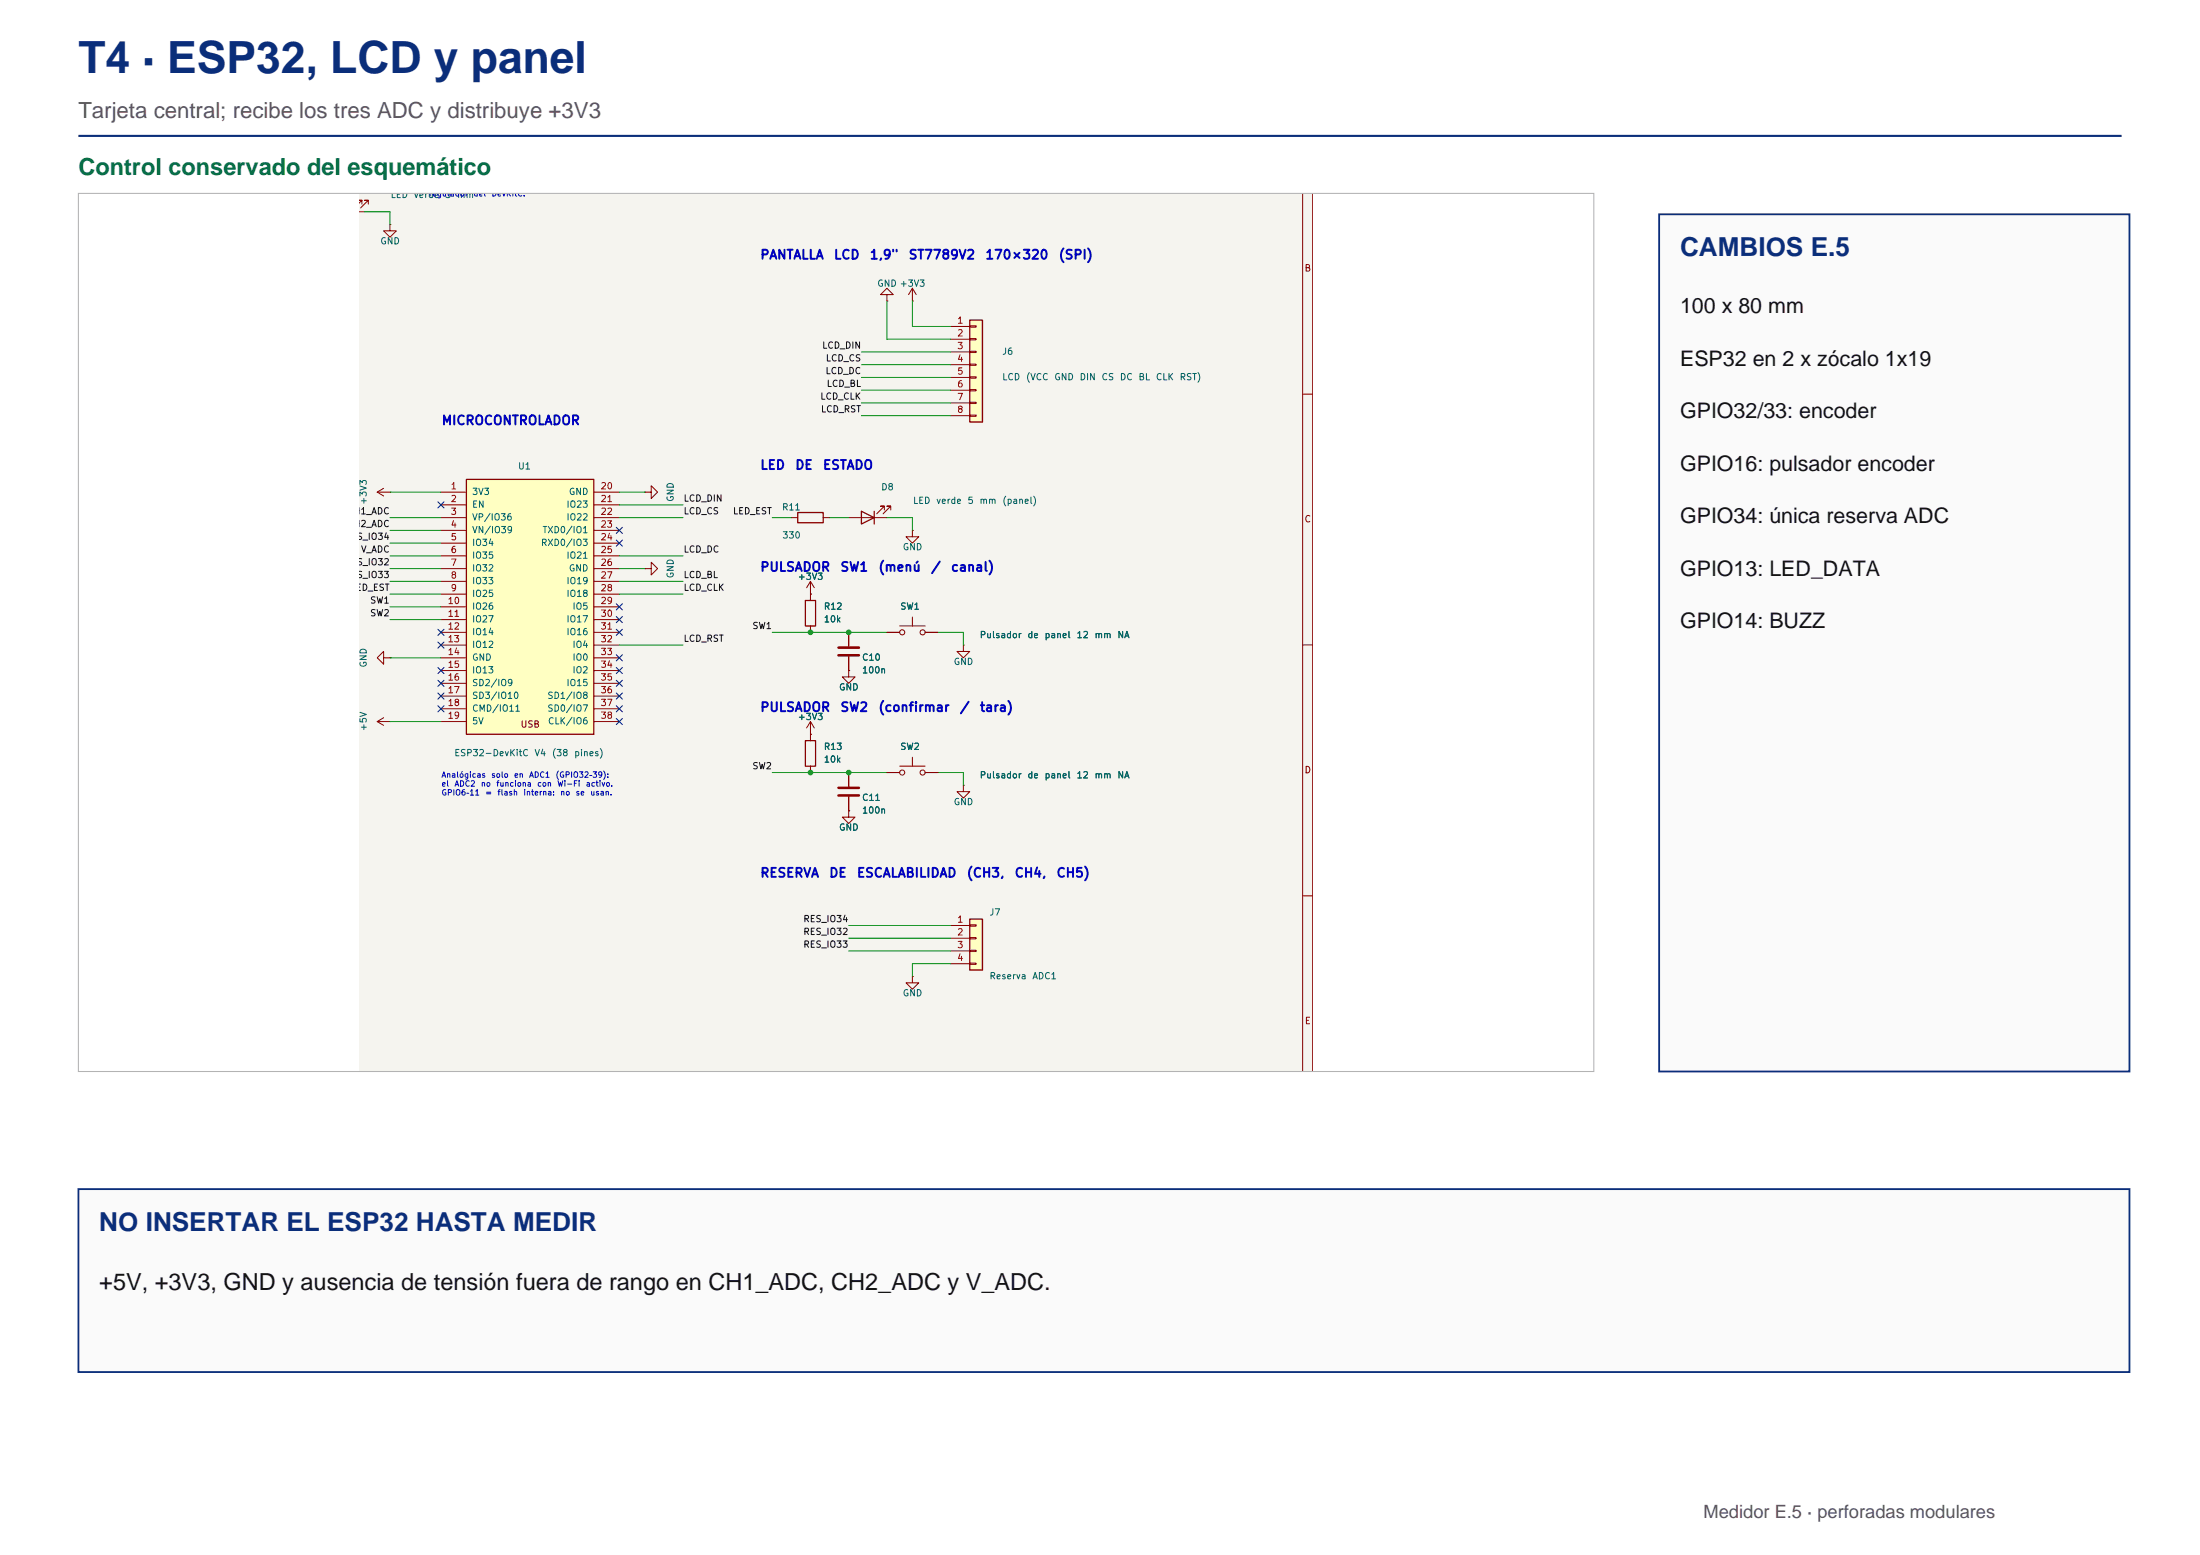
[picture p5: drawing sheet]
<svg xmlns="http://www.w3.org/2000/svg" width="297mm" height="210mm" viewBox="0 0 297 210" stroke-linecap="round" stroke-linejoin="round" font-family="sans-serif">
<path d="M10.6 18.3h275.9" fill="none" stroke="#0a2e7a" stroke-width=".28"/>
<path d="M48.5 26.1h128.8v118.6h-128.8z" fill="#f5f4ef" stroke="#f5f4ef" stroke-width=".14"/>
<path d="M175.9 26.1v118.6M177.2 26.1v118.6M175.9 53.2h1.3M175.9 87.1h1.3M175.9 120.9h1.3" fill="none" stroke="#840000" stroke-width=".14"/>
<path d="M130.9 43.2h1.8v13.8h-1.8z" fill="#ffffc2"/>
<path d="M130.9 43.2h1.8v13.8h-1.8zM116.3 69l1.7 .9-1.7 .8zM118 69v1.7" fill="none" stroke="#840000" stroke-width=".17"/>
<g fill="none" stroke="#840000" stroke-width=".14">
<path d="M119.7 39.8h.9l-.9-.9-.8 .9h.8v.8M123.2 38.9l-.5 .9M123.2 38.9l.5 .9M123.2 38.9v1.7M119.7 40.6h.1M123.2 40.6h.1M128.4 44.1h2.5M128.4 45.8h2.5M128.4 47.5h2.5M128.4 49.2h2.5M128.4 50.9h2.5M128.4 52.7h2.5"/>
<path d="M128.4 54.4h2.5M128.4 56.1h2.5M130.9 44h.9v.2h-.9zM130.9 45.7h.9v.2h-.9zM130.9 47.4h.9v.2h-.9zM130.9 49.1h.9v.2h-.9zM130.9 50.9h.9v.1h-.9zM130.9 52.6h.9v.2h-.9zM130.9 54.3h.9v.2h-.9zM130.9 56h.9v.2h-.9zM114.6 69.9h5.1M119.4 68.8v-.5h-.5h.5l-1 1.1"/>
<path d="M120.3 68.8v-.5h-.6h.6l-1.1 1.1"/>
</g>
<path d="M130.9 124.1h1.8v6.8h-1.8z" fill="#ffffc2"/>
<path d="M130.9 124.1h1.8v6.8h-1.8z" fill="none" stroke="#840000" stroke-width=".17"/>
<g fill="none" stroke="#840000" stroke-width=".14">
<path d="M114.6 90.5v.9h.8l-.8 .8-.9-.8h.9M114.6 90.5h.1M114.6 85.4v1.9M114.6 88.6v1.9M119.7 85.4h1.8M121.5 84.5h3.4M123.2 83.3v1.2M124.9 85.4h1.7M130.1 87.1v.8h.8l-.8 .9-.9-.9h.9M130.1 87.1h.1M114.6 104.3v1.9M114.6 107.6v1.8"/>
<path d="M119.7 104.3h1.8M121.5 103.4h3.4M123.2 102.2v1.2M124.9 104.3h1.7M130.1 106v.9h.8l-.8 .8-.9-.8h.9M130.1 106h.1M123.2 131.8v.9h.9l-.9 .8-.9-.8h.9M123.2 131.8h.1M128.4 124.9h2.5M128.4 126.6h2.5M128.4 128.4h2.5M128.4 130.1h2.5"/>
<path d="M130.9 124.8h.9v.2h-.9zM130.9 126.6h.9v.1h-.9zM130.9 128.3h.9v.2h-.9zM130.9 130h.9v.2h-.9z"/>
<circle cx="121.8" cy="85.4" r=".34"/>
<circle cx="124.6" cy="85.4" r=".34"/>
<circle cx="121.8" cy="104.3" r=".34"/>
<circle cx="124.6" cy="104.3" r=".34"/>
</g>
<path d="M113.2 87.4h2.8M113.2 88.5h2.8M113.2 106.3h2.8M113.2 107.4h2.8" fill="none" stroke="#840000" stroke-width=".34"/>
<path d="M63 64.7h17.2v34.4h-17.2z" fill="#ffffc2"/>
<path d="M63 64.7h17.2v34.4h-17.2zM107.7 69.2h3.4v1.4h-3.4zM108.7 81.1h1.4v3.4h-1.4zM108.7 100h1.4v3.4h-1.4z" fill="none" stroke="#840000" stroke-width=".17"/>
<g fill="none" stroke="#840000" stroke-width=".14">
<path d="M48.5 27.4l.4-.4h-.4h.4v.6M48.5 28.6h.7M49.7 27.6v-.6h-.5h.5l-1 1.1M52.7 30.3v.9h.8l-.8 .8-.9-.8h.9M52.7 30.3h.1M50.9 66.4h1.8M50.9 66.4l.9 .5M51.8 65.9l-.9 .5M52.7 66.4h.1M59.5 66.4h3.5M59.5 68.2h3.5M59.5 69.9h3.5"/>
<path d="M59.5 71.6h3.5M59.5 73.3h3.5M59.5 75h3.5M59.5 76.8h3.5M59.5 78.5h3.5M80.2 66.4h3.4M80.2 68.2h3.4M80.2 69.9h3.4M80.2 71.6h3.4M80.2 73.3h3.4M80.2 75h3.4M80.2 76.8h3.4"/>
<path d="M80.2 78.5h3.4M87.1 76.8h.8v-.9l.9 .9-.9 .8v-.8M87.1 76.8h.1M87.1 66.4h.8v-.8l.9 .8-.9 .9v-.9M87.1 66.4h.1M106.8 69.9h.9M109.4 78.5l-.5 .8M109.4 78.5l.5 .8M109.4 78.5v2.6M111.1 69.9h.9M123.2 71.6v.9h.9l-.9 .8-.9-.8h.9M123.2 71.6h.1"/>
<path d="M50.9 97.4h1.8M50.9 97.4l.9 .5M51.8 88.8v-.9l-.9 .9 .9 .9v-.9h.9M51.8 96.9l-.9 .5M52.7 88.8h.1M52.7 97.4h.1M59.5 80.2h3.5M59.5 81.9h3.5M59.5 83.6h3.5M59.5 85.4h3.5M59.5 87.1h3.5M59.5 88.8h3.5"/>
<path d="M59.5 90.5h3.5M59.5 92.2h3.5M59.5 94h3.5M59.5 95.7h3.5M59.5 97.4h3.5M80.2 80.2h3.4M80.2 81.9h3.4M80.2 83.6h3.4M80.2 85.4h3.4M80.2 87.1h3.4M80.2 88.8h3.4M80.2 90.5h3.4"/>
<path d="M80.2 92.2h3.4M80.2 94h3.4M80.2 95.7h3.4M80.2 97.4h3.4M109.4 80.2h.1M109.4 99.1h.1M109.4 84.5v.9M109.4 97.4v2.6M109.4 97.4l-.5 .9M109.4 97.4l.5 .9M114.6 90.5h.1M114.6 85.4v1.9"/>
<path d="M114.6 88.6v1.9M119.7 85.4h1.8M124.9 85.4h1.7M109.4 103.4v.9M114.6 109.4v.9h.8l-.8 .9-.9-.9h.9M114.6 109.4h.1M114.6 104.3v1.9M114.6 107.6v1.8M119.7 104.3h1.8M124.9 104.3h1.7"/>
</g>
<g fill="none" stroke="#009600" stroke-width=".14">
<path d="M49.2 28.6h3.5v1.7M116.3 49.2h12.1M116.3 50.9h12.1M116.3 54.4h12.1M116.3 56.1h12.1M116.3 52.7h12.1M116.3 47.5h12.1M119.7 40.6v5.2h8.7M123.2 40.6v3.5h5.2M52.7 69.9h6.8M52.7 66.4h6.8M52.7 73.3h6.8"/>
<path d="M52.7 78.5h6.8M52.7 71.6h6.8M52.7 76.8h6.8M52.7 75h6.8M83.6 69.9h8.6M83.6 66.4h3.5M83.6 68.2h8.6M83.6 78.5h8.6M83.6 76.8h3.5M83.6 75h8.6M104.3 69.9h2.5M112 69.9h2.6"/>
<path d="M119.7 69.9h3.5v1.7M52.7 80.2h6.8M52.7 81.9h6.8M52.7 83.6h6.8M52.7 88.8h6.8M52.7 97.4h6.8M83.6 87.1h8.6M83.6 80.2h8.6M104.3 85.4h15.4M126.6 85.4h3.5v1.7M104.3 104.3h15.4M126.6 104.3h3.5v1.7"/>
<path d="M114.6 128.4h13.8M114.6 124.9h13.8M114.6 126.6h13.8M128.4 130.1h-5.2v1.7"/>
</g>
<g fill="none" stroke="#000084" stroke-width=".14">
<path d="M59.1 67.7l.8 .9M59.9 67.7l-.8 .9M83.2 71.2l.8 .8M83.2 72.9l.8 .8M84 71.2l-.8 .8M84 72.9l-.8 .8M59.1 95.3l.8 .8M59.1 84.9l.8 .9M59.1 86.7l.8 .8M59.1 91.8l.8 .9M59.1 93.5l.8 .9M59.1 90.1l.8 .8"/>
<path d="M59.9 95.3l-.8 .8M59.9 84.9l-.8 .9M59.9 86.7l-.8 .8M59.9 91.8l-.8 .9M59.9 93.5l-.8 .9M59.9 90.1l-.8 .8M83.2 81.5l.8 .8M83.2 83.2l.8 .9M83.2 84.9l.8 .9M83.2 88.4l.8 .8M83.2 90.1l.8 .8M83.2 91.8l.8 .9"/>
<path d="M83.2 93.5l.8 .9M83.2 95.3l.8 .8M83.2 97l.8 .8M84 81.5l-.8 .8M84 83.2l-.8 .9M84 84.9l-.8 .9M84 88.4l-.8 .8M84 90.1l-.8 .8M84 91.8l-.8 .9M84 93.5l-.8 .9M84 95.3l-.8 .8M84 97l-.8 .8"/>
</g>
<g fill="#009600" stroke="#009600" stroke-width=".14">
<circle cx="109.4" cy="85.4" r=".31"/>
<circle cx="114.6" cy="85.4" r=".31"/>
<circle cx="109.4" cy="104.3" r=".31"/>
<circle cx="114.6" cy="104.3" r=".31"/>
</g>
<path d="M10.6 26.1h204.6v118.5h-204.6z" fill="none" stroke="#b3b3b3" stroke-width=".14"/>
<g fill="#fafafa" stroke="#0a2e7a" stroke-width=".25">
<path d="M224 28.9h63.5v115.7h-63.5z"/>
<path d="M10.6 160.5h276.9v24.7h-276.9z"/>
</g>
<text font-size="6" fill="#0a2e7a" x="10.6" y="9.9">T4 · ESP32, LCD y panel</text>
<g font-size="3.5" fill="#0a2e7a">
<text x="226.8" y="34.6">CAMBIOS E.5</text>
<text x="13.4" y="166.2">NO INSERTAR EL ESP32 HASTA MEDIR</text>
</g>
<text font-size="3.2" fill="#056e3d" x="10.6" y="23.6">Control conservado del esquemático</text>
<text font-size="3.2" fill="#141414" x="13.4" y="174.2">+5V, +3V3, GND y ausencia de tensión fuera de rango en CH1_ADC, CH2_ADC y V_ADC.</text>
<text font-size="3" fill="#595959" x="10.6" y="15.9">Tarjeta central; recibe los tres ADC y distribuye +3V3</text>
<g font-size="2.9" fill="#141414">
<text x="226.8" y="42.3">100 x 80 mm</text>
<text x="226.8" y="49.4">ESP32 en 2 x zócalo 1x19</text>
<text x="226.8" y="56.4">GPIO32/33: encoder</text>
<text x="226.8" y="63.5">GPIO16: pulsador encoder</text>
<text x="226.8" y="70.6">GPIO34: única reserva ADC</text>
<text x="226.8" y="77.7">GPIO13: LED_DATA</text>
<text x="226.8" y="84.8">GPIO14: BUZZ</text>
</g>
<text font-size="2.5" fill="#595959" x="230" y="205">Medidor E.5 · perforadas modulares</text>
<g font-size="1.2" fill="#0000c2">
<text x="6.5" y="6">PRUEBA</text>
<text x="15" y="6">E</text>
<text x="17.5" y="6">INDICADORES</text>
<text x="30.8" y="6">DE</text>
<text x="34.5" y="6">ALIMENTACIÓN</text>
<text x="102.5" y="35.3">PANTALLA</text>
<text x="112.5" y="35.3">LCD</text>
<text x="117.3" y="35.3">1,9&quot;</text>
<text x="122.6" y="35.3">ST7789V2</text>
<text x="132.9" y="35.3">170×320</text>
<text x="142.8" y="35.3">(SPI)</text>
<text x="8.5" y="37.9">VBIAS</text>
<text x="59.5" y="57.7">MICROCONTROLADOR</text>
<text x="102.5" y="63.7">LED</text>
<text x="107.3" y="63.7">DE</text>
<text x="111" y="63.7">ESTADO</text>
<text x="102.5" y="77.4">PULSADOR</text>
<text x="113.4" y="77.4">SW1</text>
<text x="118.5" y="77.4">(menú</text>
<text x="125.6" y="77.4">/</text>
<text x="128.3" y="77.4">canal)</text>
<text x="102.5" y="96.4">PULSADOR</text>
<text x="113.4" y="96.4">SW2</text>
<text x="118.5" y="96.4">(confirmar</text>
<text x="129.5" y="96.4">/</text>
<text x="132.2" y="96.4">tara)</text>
<text x="102.5" y="118.7">RESERVA</text>
<text x="111.9" y="118.7">DE</text>
<text x="115.6" y="118.7">ESCALABILIDAD</text>
<text x="130.4" y="118.7">(CH3,</text>
<text x="136.9" y="118.7">CH4,</text>
<text x="142.5" y="118.7">CH5)</text>
</g>
<g font-size=".9" fill="#006464">
<text x="20.8" y="15.4">TP3</text>
<text x="32.9" y="15.4">TP4</text>
<text x="44.9" y="15.4">TP5</text>
<text x="57" y="15.4">TP6</text>
<text x="69" y="15.4">TP7</text>
<text x="81" y="15.4">TP8</text>
<text x="14.8" y="26.9">LED</text>
<text x="17.9" y="26.9">rojo</text>
<text x="21.2" y="26.9">3</text>
<text x="22.8" y="26.9">mm</text>
<text x="52.7" y="26.9">LED</text>
<text x="55.8" y="26.9">verde</text>
<text x="60" y="26.9">3</text>
<text x="61.6" y="26.9">mm</text>
<text x="51.3" y="33.2">GND</text>
<text x="118.4" y="38.9">GND +3V3</text>
<text x="135.2" y="48.1">J6</text>
<text x="135.2" y="51.5">LCD</text>
<text x="138.4" y="51.5">(VCC</text>
<text x="142.3" y="51.5">GND</text>
<text x="145.7" y="51.5">DIN</text>
<text x="148.7" y="51.5">CS</text>
<text x="151.1" y="51.5">DC</text>
<text x="153.6" y="51.5">BL</text>
<text x="156" y="51.5">CLK</text>
<text x="159.2" y="51.5">RST)</text>
<text x="8.3" y="59.9">GND</text>
<text x="69.9" y="63.6">U1</text>
<text x="49.7" y="68.2" transform="rotate(-90 49.7 68.2)">+3V3</text>
<text x="63.7" y="67">3V3</text>
<text x="63.7" y="68.7">EN</text>
<text x="63.7" y="70.5">VP/IO36</text>
<text x="76.4" y="68.7">IO23</text>
<text x="76.4" y="70.5">IO22</text>
<text x="76.7" y="67">GND</text>
<text x="91.2" y="67.8" transform="rotate(-90 91.2 67.8)">GND</text>
<text x="105.5" y="69.1">R11</text>
<text x="118.9" y="66.4">D8</text>
<text x="123.2" y="68.2">LED</text>
<text x="126.3" y="68.2">verde</text>
<text x="130.6" y="68.2">5</text>
<text x="132.2" y="68.2">mm</text>
<text x="135.3" y="68.2">(panel)</text>
<text x="63.7" y="72.2">VN/IO39</text>
<text x="63.7" y="73.9">IO34</text>
<text x="63.7" y="75.6">IO35</text>
<text x="63.7" y="77.3">IO32</text>
<text x="73" y="73.9">RXD0/IO3</text>
<text x="73.2" y="72.2">TXD0/IO1</text>
<text x="76.4" y="75.6">IO21</text>
<text x="76.7" y="77.3">GND</text>
<text x="105.6" y="72.9">330</text>
<text x="121.8" y="74.5">GND</text>
<text x="63.7" y="79.1">IO33</text>
<text x="63.7" y="80.8">IO25</text>
<text x="63.7" y="82.5">IO26</text>
<text x="76.4" y="79.1">IO19</text>
<text x="76.4" y="80.8">IO18</text>
<text x="77.2" y="82.5">IO5</text>
<text x="91.2" y="78.1" transform="rotate(-90 91.2 78.1)">GND</text>
<text x="107.6" y="78.5">+3V3</text>
<text x="111.2" y="82.5">R12</text>
<text x="121.5" y="82.5">SW1</text>
<text x="63.7" y="84.2">IO27</text>
<text x="63.7" y="85.9">IO14</text>
<text x="63.7" y="87.7">IO12</text>
<text x="63.7" y="89.4">GND</text>
<text x="76.4" y="84.2">IO17</text>
<text x="76.4" y="85.9">IO16</text>
<text x="77.2" y="87.7">IO4</text>
<text x="77.2" y="89.4">IO0</text>
<text x="111.2" y="84.2">10k</text>
<text x="116.3" y="89.4">C10</text>
<text x="128.7" y="90">GND</text>
<text x="132.2" y="86.3">Pulsador</text>
<text x="138.7" y="86.3">de</text>
<text x="141" y="86.3">panel</text>
<text x="145.3" y="86.3">12</text>
<text x="147.7" y="86.3">mm</text>
<text x="150.8" y="86.3">NA</text>
<text x="49.7" y="90.2" transform="rotate(-90 49.7 90.2)">GND</text>
<text x="63.7" y="91.1">IO13</text>
<text x="63.7" y="92.8">SD2/IO9</text>
<text x="63.7" y="94.5">SD3/IO10</text>
<text x="73.8" y="94.5">SD1/IO8</text>
<text x="76.4" y="92.8">IO15</text>
<text x="77.2" y="91.1">IO2</text>
<text x="113.2" y="93.4">GND</text>
<text x="116.3" y="91.1">100n</text>
<text x="49.7" y="98.8" transform="rotate(-90 49.7 98.8)">+5V</text>
<text x="63.7" y="96.3">CMD/IO11</text>
<text x="63.7" y="98">5V</text>
<text x="73.8" y="96.3">SD0/IO7</text>
<text x="73.9" y="98">CLK/IO6</text>
<text x="107.6" y="97.4">+3V3</text>
<text x="111.2" y="101.4">R13</text>
<text x="121.5" y="101.4">SW2</text>
<text x="61.3" y="102.3">ESP32-DevKitC</text>
<text x="72.1" y="102.3">V4</text>
<text x="74.4" y="102.3">(38</text>
<text x="77.4" y="102.3">pines)</text>
<text x="111.2" y="103.1">10k</text>
<text x="132.2" y="105.3">Pulsador</text>
<text x="138.7" y="105.3">de</text>
<text x="141" y="105.3">panel</text>
<text x="145.3" y="105.3">12</text>
<text x="147.7" y="105.3">mm</text>
<text x="150.8" y="105.3">NA</text>
<text x="113.2" y="112.3">GND</text>
<text x="116.3" y="110">100n</text>
<text x="116.3" y="108.3">C11</text>
<text x="128.7" y="108.9">GND</text>
<text x="9.6" y="125.5">R8</text>
<text x="133.5" y="123.8">J7</text>
<text x="9.6" y="127.2">13k</text>
<text x="121.8" y="134.7">GND</text>
<text x="133.5" y="132.4">Reserva</text>
<text x="139.3" y="132.4">ADC1</text>
</g>
<g font-size=".9" fill="#0f0f0f">
<text x="20" y="21.5">VBIAS</text>
<text x="44.1" y="21.5">CH2_ADC</text>
<text x="56.1" y="21.5">ZMPT_OUT</text>
<text x="110.9" y="47.3">LCD_DIN</text>
<text x="111.4" y="50.7">LCD_DC</text>
<text x="111.4" y="49">LCD_CS</text>
<text x="111.5" y="52.4">LCD_BL</text>
<text x="110.7" y="54.2">LCD_CLK</text>
<text x="110.8" y="55.9">LCD_RST</text>
<text x="46.8" y="69.6">CH1_ADC</text>
<text x="46.8" y="71.4">CH2_ADC</text>
<text x="92.2" y="69.6">LCD_CS</text>
<text x="92.2" y="67.9">LCD_DIN</text>
<text x="98.9" y="69.6">LED_EST</text>
<text x="46.5" y="73.1">RES_IO34</text>
<text x="46.5" y="76.5">RES_IO32</text>
<text x="48.7" y="74.8">V_ADC</text>
<text x="92.2" y="74.8">LCD_DC</text>
<text x="46.5" y="78.2">RES_IO33</text>
<text x="47.3" y="80">LED_EST</text>
<text x="49.9" y="81.7">SW1</text>
<text x="49.9" y="83.4">SW2</text>
<text x="92.2" y="78.2">LCD_BL</text>
<text x="92.2" y="80">LCD_CLK</text>
<text x="92.2" y="86.8">LCD_RST</text>
<text x="101.5" y="85.1">SW1</text>
<text x="101.5" y="104">SW2</text>
<text x="108.4" y="124.7">RES_IO34</text>
<text x="108.4" y="128.1">RES_IO33</text>
<text x="108.4" y="126.4">RES_IO32</text>
</g>
<g font-size=".9" fill="#840000">
<text x="176" y="36.9">B</text>
<text x="176" y="70.7">C</text>
<text x="70.2" y="98.4">USB</text>
<text x="176" y="104.6">D</text>
<text x="176.1" y="138.5">E</text>
<text x="24.8" y="173">4</text>
<text x="58.7" y="173">5</text>
<text x="92.6" y="173">6</text>
<text x="126.4" y="173">7</text>
</g>
<g font-size=".9" fill="#a90000">
<text x="129.2" y="43.9">1</text>
<text x="129.2" y="45.6">2</text>
<text x="129.2" y="47.3">3</text>
<text x="129.2" y="49.1">4</text>
<text x="129.2" y="50.8">5</text>
<text x="129.2" y="52.5">6</text>
<text x="129.2" y="54.2">7</text>
<text x="129.2" y="55.9">8</text>
<text x="60.8" y="66.3">1</text>
<text x="60.8" y="68">2</text>
<text x="60.8" y="69.7">3</text>
<text x="60.8" y="71.4">4</text>
<text x="81" y="66.3">20</text>
<text x="81" y="68">21</text>
<text x="81" y="69.7">22</text>
<text x="81" y="71.4">23</text>
<text x="60.8" y="73.1">5</text>
<text x="60.8" y="74.9">6</text>
<text x="60.8" y="76.6">7</text>
<text x="81" y="73.1">24</text>
<text x="81" y="74.9">25</text>
<text x="81" y="76.6">26</text>
<text x="60.4" y="81.7">10</text>
<text x="60.4" y="83.5">11</text>
<text x="60.8" y="78.3">8</text>
<text x="60.8" y="80">9</text>
<text x="81" y="78.3">27</text>
<text x="81" y="80">28</text>
<text x="81" y="81.7">29</text>
<text x="81" y="83.5">30</text>
<text x="60.4" y="85.2">12</text>
<text x="60.4" y="86.9">13</text>
<text x="60.4" y="88.6">14</text>
<text x="81" y="85.2">31</text>
<text x="81" y="86.9">32</text>
<text x="81" y="88.6">33</text>
<text x="60.4" y="90.3">15</text>
<text x="60.4" y="92.1">16</text>
<text x="60.4" y="93.8">17</text>
<text x="60.4" y="95.5">18</text>
<text x="81" y="90.3">34</text>
<text x="81" y="92.1">35</text>
<text x="81" y="93.8">36</text>
<text x="81" y="95.5">37</text>
<text x="60.4" y="97.2">19</text>
<text x="81" y="97.2">38</text>
<text x="129.2" y="124.8">1</text>
<text x="129.2" y="126.5">2</text>
<text x="129.2" y="128.2">3</text>
<text x="129.2" y="129.9">4</text>
</g>
<text font-size=".9" fill="#0000c2" x="6.2" y="140.9">gabinete.</text>
<g font-size=".7" fill="#0000c2">
<text x="10.3" y="8.3">gancho</text>
<text x="12.3" y="9.5">de</text>
<text x="14.3" y="9.5">tierra</text>
<text x="15" y="8.3">de</text>
<text x="18" y="9.5">de</text>
<text x="18.9" y="8.3">punta</text>
<text x="20.1" y="9.5">la</text>
<text x="21.9" y="9.5">punta.</text>
<text x="22.7" y="8.3">del</text>
<text x="25.1" y="8.3">osciloscopio</text>
<text x="32.8" y="8.3">o</text>
<text x="34.2" y="8.3">del</text>
<text x="36.7" y="8.3">multímetro;</text>
<text x="57.8" y="24.3">D9:</text>
<text x="57.8" y="26.7">regulador</text>
<text x="60.4" y="24.3">(5</text>
<text x="62.3" y="24.3">−</text>
<text x="63.9" y="26.7">del</text>
<text x="63.9" y="24.3">2)</text>
<text x="65.9" y="24.3">V</text>
<text x="66.3" y="26.7">DevKitC.</text>
<text x="6.8" y="63.3">divisor</text>
<text x="8.9" y="64.5">divisor</text>
<text x="10.7" y="62.1">la</text>
<text x="59.5" y="105.2">Analógicas</text>
<text x="59.5" y="106.4">el</text>
<text x="59.5" y="107.6">GPIO6–11</text>
<text x="61.3" y="106.4">ADC2</text>
<text x="64.9" y="106.4">no</text>
<text x="65.4" y="107.6">=</text>
<text x="66.3" y="105.2">solo</text>
<text x="66.9" y="106.4">funciona</text>
<text x="67.1" y="107.6">flash</text>
<text x="69.3" y="105.2">en</text>
<text x="70.6" y="107.6">interna:</text>
<text x="71.4" y="105.2">ADC1</text>
<text x="72.5" y="106.4">con</text>
<text x="74.9" y="105.2">(GPIO32–39):</text>
<text x="75.2" y="106.4">Wi-Fi</text>
<text x="75.6" y="107.6">no</text>
<text x="77.7" y="107.6">se</text>
<text x="79" y="106.4">activo.</text>
<text x="79.6" y="107.6">usan.</text>
<text x="8.8" y="136.1">2,5</text>
<text x="10.4" y="137.3">27</text>
<text x="7" y="138.5">relativo</text>
</g>
</svg>
